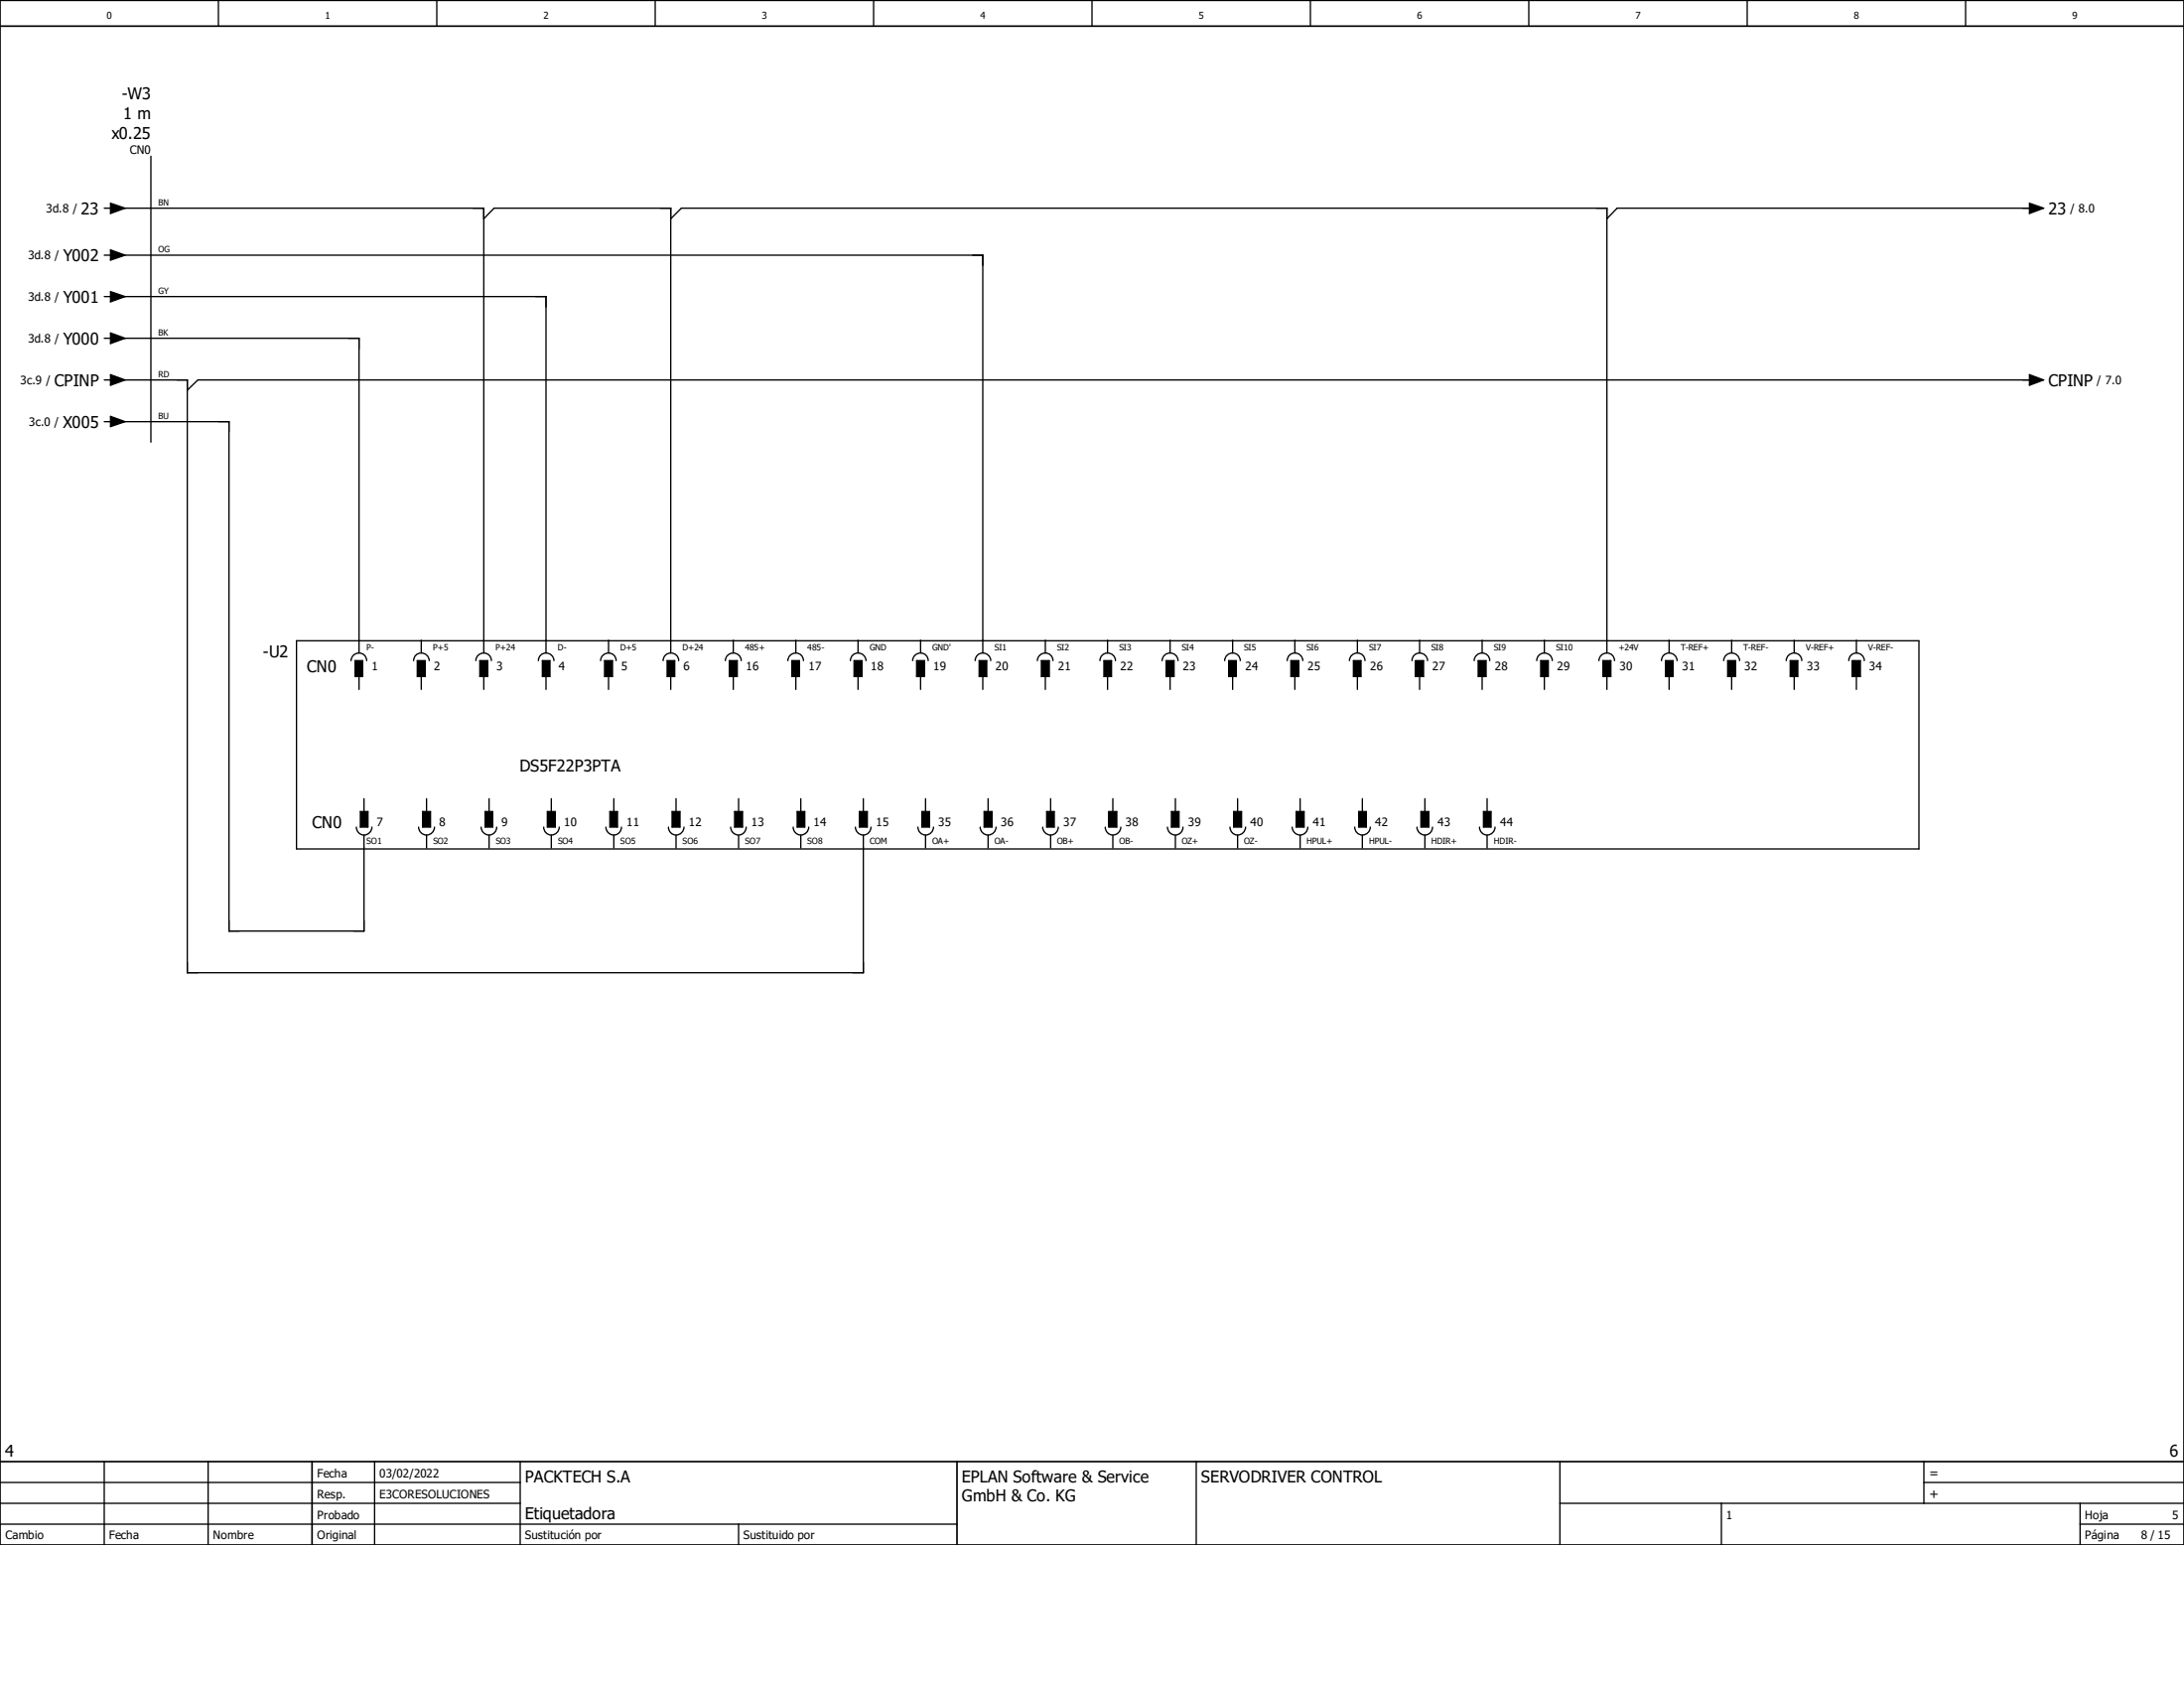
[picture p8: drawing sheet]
<svg xmlns="http://www.w3.org/2000/svg" width="279mm" height="216mm" viewBox="0 0 279 216" stroke-linecap="round" stroke-linejoin="round" font-family="sans-serif">
<path d="M197.7 -.1l-197.7 197.7M0 169.2l40.1 28.4M0 197.5v.1" fill="none" stroke="#fff" stroke-width=".13"/>
<g fill="none" stroke="#000" stroke-width=".17">
<path d="M19.3 20v36.6M27.9 0v3.3M55.9 0v3.3M83.8 0v3.3M111.8 0v3.3M139.7 0v3.3M167.6 0v3.3M195.6 0v3.3M223.5 0v3.3M251.5 0v3.3M13.3 26.6h.8M13.3 37.9h.8"/>
<path d="M13.3 32.6h.8M14.1 26l1.9 .6-1.9 .7zM14.1 32l1.9 .6-1.9 .7zM14.1 37.3l1.9 .6-1.9 .7zM14.6 26.6h47.3v56.9M14.6 37.9h55.2v45.6M14.6 32.6h111.1v50.9M61.9 28l1.3-1.4h22.6v56.9M85.8 28l1.4-1.4h118.4v56.9M259.6 26l1.9 .6-1.9 .7zM260.1 26.6h-53.2l-1.3 1.4M13.3 43.3h.8"/>
<path d="M13.3 48.6h.8M13.3 53.9h.8M14.1 42.6l1.9 .7-1.9 .6zM14.1 47.9l1.9 .7-1.9 .7zM14.1 53.3l1.9 .6-1.9 .7zM14.6 43.3h31.3v40.2M14.6 48.6h9.4v75.8h86.4v-17.6M14.6 53.9h14.7v65.2h17.3v-12.3M259.6 47.9l1.9 .7-1.9 .7zM260.1 48.6h-234.8l-1.3 1.3M37.9 82h207.6v26.6h-207.6zM44.9 84.5a1 1 0 0 1 1-1 1 1 0 0 1 1 1"/>
<path d="M45.4 84.5h1v2h-1zM45.9 86.5v1.7M52.9 84.5a1 1 0 0 1 1-1 1 1 0 0 1 1 1M53.4 84.5h1v2h-1zM53.9 81.9v1.6M53.9 86.5v1.7M60.9 84.5a1 1 0 0 1 1-1 1 1 0 0 1 1 1M61.4 84.5h1v2h-1zM61.9 86.5v1.7M68.9 84.5a1 1 0 0 1 1-1 1 1 0 0 1 1 1M69.4 84.5h1v2h-1zM69.8 86.5v1.7"/>
<path d="M76.8 84.5a1 1 0 0 1 1-1 1 1 0 0 1 1 1M77.3 84.5h1.1v2h-1.1zM77.9 81.9v1.6M77.9 86.5v1.7M84.8 84.5a1 1 0 0 1 1-1 1 1 0 0 1 1 1M85.3 84.5h1v2h-1zM85.8 86.5v1.7M92.8 84.5a1.02 1.02 0 0 1 1-1 1.02 1.02 0 0 1 1 1M93.3 84.5h1v2h-1zM93.8 81.9v1.6M93.8 86.5v1.7M100.8 84.5a1 1 0 0 1 1-1 1 1 0 0 1 1 1"/>
<path d="M101.3 84.5h1v2h-1zM101.8 81.9v1.6M101.8 86.5v1.7M108.8 84.5a1 1 0 0 1 1-1 1 1 0 0 1 1 1M109.3 84.5h1v2h-1zM109.8 81.9v1.6M109.8 86.5v1.7M116.8 84.5a1 1 0 0 1 1-1 1 1 0 0 1 .9 1M117.3 84.5h1v2h-1zM117.8 81.9v1.6M117.8 86.5v1.7M124.8 84.5a1 1 0 0 1 1-1 1 1 0 0 1 .9 1"/>
<path d="M125.3 84.5h.9v2h-.9zM125.7 86.5v1.7M132.7 84.5a1 1 0 0 1 1-1 1 1 0 0 1 1 1M133.2 84.5h1v2h-1zM133.7 81.9v1.6M133.7 86.5v1.7M140.7 84.5a1 1 0 0 1 1-1 1 1 0 0 1 1 1M141.2 84.5h1v2h-1zM141.7 81.9v1.6M141.7 86.5v1.7M148.7 84.5a1.02 1.02 0 0 1 1-1 1.02 1.02 0 0 1 1 1M149.2 84.5h1v2h-1z"/>
<path d="M149.7 81.9v1.6M149.7 86.5v1.7M156.7 84.5a1 1 0 0 1 1-1 1 1 0 0 1 1 1M157.2 84.5h1v2h-1zM157.7 81.9v1.6M157.7 86.5v1.7M164.7 84.5a1 1 0 0 1 1-1 1 1 0 0 1 1 1M165.1 84.5h1.1v2h-1.1zM165.7 81.9v1.6M165.7 86.5v1.7M172.6 84.5a1 1 0 0 1 1-1 1 1 0 0 1 1 1M173.1 84.5h1v2h-1z"/>
<path d="M173.7 81.9v1.6M173.7 86.5v1.7M180.6 84.5a1 1 0 0 1 1-1 1 1 0 0 1 1 1M181.1 84.5h1v2h-1zM181.6 81.9v1.6M181.6 86.5v1.7M188.6 84.5a1 1 0 0 1 1-1 1 1 0 0 1 1 1M189.1 84.5h1v2h-1zM189.6 81.9v1.6M189.6 86.5v1.7M196.6 84.5a1 1 0 0 1 1-1 1 1 0 0 1 1 1M197.1 84.5h1v2h-1z"/>
<path d="M197.6 81.9v1.6M197.6 86.5v1.7M204.6 84.5a1 1 0 0 1 .9-1 1 1 0 0 1 1 1M205.1 84.5h1v2h-1zM205.6 86.5v1.7M212.6 84.5a1 1 0 0 1 1-1 1 1 0 0 1 .9 1M213.1 84.5h.9v2h-.9zM213.5 81.9v1.6M213.5 86.5v1.7M220.5 84.5a1.02 1.02 0 0 1 1-1 1.02 1.02 0 0 1 1 1M221 84.5h1v2h-1zM221.5 81.9v1.6"/>
<path d="M221.5 86.5v1.7M228.5 84.5a1 1 0 0 1 1-1 1 1 0 0 1 1 1M229 84.5h1v2h-1zM229.5 81.9v1.6M229.5 86.5v1.7M236.5 84.5a1 1 0 0 1 1-1 1 1 0 0 1 1 1M237 84.5h1v2h-1zM237.5 81.9v1.6M237.5 86.5v1.7M45.6 105.8a1 1 0 0 0 1 1 1 1 0 0 0 1-1M46.1 103.8h1v2h-1zM46.6 102.2v1.6"/>
<path d="M53.6 105.8a1.02 1.02 0 0 0 1 1 1.02 1.02 0 0 0 1-1M54.1 103.8h1v2h-1zM54.6 102.2v1.6M54.6 106.8v1.7M61.6 105.8a1 1 0 0 0 .9 1 1 1 0 0 0 1-1M62.1 103.8h.9v2h-.9zM62.6 102.2v1.6M62.6 106.8v1.7M69.6 105.8a1 1 0 0 0 .9 1 1 1 0 0 0 1-1M70 103.8h1v2h-1zM70.5 102.2v1.6M70.5 106.8v1.7"/>
<path d="M77.5 105.8a1 1 0 0 0 1 1 1 1 0 0 0 1-1M78 103.8h1v2h-1zM78.5 102.2v1.6M78.5 106.8v1.7M85.5 105.8a1 1 0 0 0 1 1 1 1 0 0 0 1-1M86 103.8h1v2h-1zM86.5 102.2v1.6M86.5 106.8v1.7M93.5 105.8a1 1 0 0 0 1 1 1 1 0 0 0 1-1M94 103.8h1v2h-1zM94.5 102.2v1.6M94.5 106.8v1.7"/>
<path d="M101.5 105.8a1 1 0 0 0 1 1 1 1 0 0 0 1-1M102 103.8h1v2h-1zM102.4 102.2v1.6M102.4 106.8v1.7M109.4 105.8a1 1 0 0 0 1 1 1 1 0 0 0 1-1M109.9 103.8h1.1v2h-1.1zM110.4 102.2v1.6M117.4 105.8a1 1 0 0 0 1 1 1 1 0 0 0 1-1M117.9 103.8h1v2h-1zM118.4 102.2v1.6M118.4 106.8v1.7M125.4 105.8a1.02 1.02 0 0 0 1 1 1.02 1.02 0 0 0 1-1"/>
<path d="M125.9 103.8h1v2h-1zM126.4 102.2v1.6M126.4 106.8v1.7M133.4 105.8a1 1 0 0 0 1 1 1 1 0 0 0 1-1M133.9 103.8h1v2h-1zM134.4 102.2v1.6M134.4 106.8v1.7M141.4 105.8a1 1 0 0 0 1 1 1 1 0 0 0 1-1M141.9 103.8h1v2h-1zM142.4 102.2v1.6M142.4 106.8v1.7M149.4 105.8a1 1 0 0 0 .9 1 1 1 0 0 0 1-1"/>
<path d="M149.9 103.8h.9v2h-.9zM150.4 102.2v1.6M150.4 106.8v1.7M157.4 105.8a1 1 0 0 0 .9 1 1 1 0 0 0 1-1M157.8 103.8h1v2h-1zM158.3 102.2v1.6M158.3 106.8v1.7M165.3 105.8a1 1 0 0 0 1 1 1 1 0 0 0 1-1M165.8 103.8h1v2h-1zM166.3 102.2v1.6M166.3 106.8v1.7M173.3 105.8a1 1 0 0 0 1 1 1 1 0 0 0 1-1"/>
<path d="M173.8 103.8h1v2h-1zM174.3 102.2v1.6M174.3 106.8v1.7M181.3 105.8a1 1 0 0 0 1 1 1 1 0 0 0 1-1M181.8 103.8h1v2h-1zM182.3 102.2v1.6M182.3 106.8v1.7M189.3 105.8a1 1 0 0 0 1 1 1 1 0 0 0 1-1M189.8 103.8h1v2h-1zM190.2 102.2v1.6M190.2 106.8v1.7M0 194.9h122.4"/>
<path d="M0 192.3h66.5M0 189.6h66.5M13.3 186.9v10.7M26.6 186.9v10.7M47.9 186.9v10.7M66.5 186.9v10.7M94.5 194.9v2.7M153 186.9v10.7M199.6 192.3h79.8M199.6 186.9v10.7M220.2 192.3v5.3M246.1 189.6h33.3"/>
<path d="M246.1 186.9v5.4M266.1 194.9h13.3M266.1 192.3v5.3"/>
</g>
<path d="M0 3.3h279.4M0 0h279.4v197.6h-279.4zM0 186.9h279.4M39.9 186.9v10.7M122.4 186.9v10.7" fill="none" stroke="#000" stroke-width=".21"/>
<g fill="#000">
<path d="M14.1 26l1.9 .6-1.9 .7zM14.1 32l1.9 .6-1.9 .7zM14.1 37.3l1.9 .6-1.9 .7zM259.6 26l1.9 .6-1.9 .7zM14.1 42.6l1.9 .7-1.9 .6zM14.1 53.3l1.9 .6-1.9 .7zM14.1 47.9l1.9 .7-1.9 .7zM259.6 47.9l1.9 .7-1.9 .7zM45.4 84.5h1v2h-1zM53.4 84.5h1v2h-1zM61.4 84.5h1v2h-1zM69.4 84.5h1v2h-1z"/>
<path d="M77.3 84.5h1.1v2h-1.1zM85.3 84.5h1v2h-1zM93.3 84.5h1v2h-1zM101.3 84.5h1v2h-1zM109.3 84.5h1v2h-1zM117.3 84.5h1v2h-1zM125.3 84.5h.9v2h-.9zM133.2 84.5h1v2h-1zM141.2 84.5h1v2h-1zM149.2 84.5h1v2h-1zM157.2 84.5h1v2h-1zM165.1 84.5h1.1v2h-1.1z"/>
<path d="M173.1 84.5h1v2h-1zM181.1 84.5h1v2h-1zM189.1 84.5h1v2h-1zM197.1 84.5h1v2h-1zM205.1 84.5h1v2h-1zM213.1 84.5h.9v2h-.9zM221 84.5h1v2h-1zM229 84.5h1v2h-1zM237 84.5h1v2h-1zM46.1 103.8h1v2h-1zM54.1 103.8h1v2h-1zM62.1 103.8h.9v2h-.9z"/>
<path d="M70 103.8h1v2h-1zM78 103.8h1v2h-1zM86 103.8h1v2h-1zM94 103.8h1v2h-1zM102 103.8h1v2h-1zM109.9 103.8h1.1v2h-1.1zM117.9 103.8h1v2h-1zM125.9 103.8h1v2h-1zM133.9 103.8h1v2h-1zM141.9 103.8h1v2h-1zM149.9 103.8h.9v2h-.9zM157.8 103.8h1v2h-1z"/>
<path d="M165.8 103.8h1v2h-1zM173.8 103.8h1v2h-1zM181.8 103.8h1v2h-1zM189.8 103.8h1v2h-1z"/>
</g>
<g font-size="2.1">
<text x="14.3" y="17.7">x0.25</text>
<text x="15.6" y="12.7">-W3</text>
<text x="15.8" y="15.2">1 m</text>
<text x="10.4" y="27.4">23</text>
<text x="262.1" y="27.4">23</text>
<text x="8.1" y="33.4">Y002</text>
<text x="8.1" y="38.7">Y001</text>
<text x="8.1" y="44.1">Y000</text>
<text x="7" y="49.4">CPINP</text>
<text x="262.1" y="49.4">CPINP</text>
<text x="8" y="54.7">X005</text>
<text x="33.7" y="84">-U2</text>
<text x="39.3" y="86">CN0</text>
<text x="66.5" y="98.7">DS5F22P3PTA</text>
<text x="40" y="105.9">CN0</text>
<text x=".7" y="186.3">4</text>
<text x="67.2" y="189.6">PACKTECH S.A</text>
<text x="123.1" y="189.6">EPLAN Software &amp; Service</text>
<text x="153.7" y="189.6">SERVODRIVER CONTROL</text>
<text x="277.6" y="186.3">6</text>
<text x="67.2" y="194.3">Etiquetadora</text>
<text x="123.1" y="192.1">GmbH &amp; Co. KG</text>
</g>
<g font-size="1.6">
<text x="246.8" y="191.6">+</text>
<text x="246.8" y="188.9">=</text>
</g>
<g font-size="1.5">
<text x="16.6" y="19.6">CN0</text>
<text x="5.9" y="27.2">3d.8 /</text>
<text x="264.9" y="27.2">/ 8.0</text>
<text x="3.6" y="33.2">3d.8 /</text>
<text x="3.6" y="38.5">3d.8 /</text>
<text x="3.6" y="43.8">3d.8 /</text>
<text x="2.6" y="49.1">3c.9 /</text>
<text x="268.3" y="49.1">/ 7.0</text>
<text x="3.7" y="54.5">3c.0 /</text>
<text x="47.6" y="85.7">1</text>
<text x="55.5" y="85.7">2</text>
<text x="63.5" y="85.7">3</text>
<text x="71.5" y="85.7">4</text>
<text x="79.5" y="85.7">5</text>
<text x="87.5" y="85.7">6</text>
<text x="95.5" y="85.7">16</text>
<text x="103.5" y="85.7">17</text>
<text x="111.4" y="85.7">18</text>
<text x="119.4" y="85.7">19</text>
<text x="127.4" y="85.7">20</text>
<text x="135.4" y="85.7">21</text>
<text x="143.3" y="85.7">22</text>
<text x="151.3" y="85.7">23</text>
<text x="159.3" y="85.7">24</text>
<text x="167.3" y="85.7">25</text>
<text x="175.3" y="85.7">26</text>
<text x="183.3" y="85.7">27</text>
<text x="191.3" y="85.7">28</text>
<text x="199.2" y="85.7">29</text>
<text x="207.2" y="85.7">30</text>
<text x="215.2" y="85.7">31</text>
<text x="223.2" y="85.7">32</text>
<text x="231.2" y="85.7">33</text>
<text x="239.1" y="85.7">34</text>
<text x="48.2" y="105.7">7</text>
<text x="56.2" y="105.7">8</text>
<text x="64.2" y="105.7">9</text>
<text x="72.2" y="105.7">10</text>
<text x="80.2" y="105.7">11</text>
<text x="88.1" y="105.7">12</text>
<text x="96.1" y="105.7">13</text>
<text x="104.1" y="105.7">14</text>
<text x="112.1" y="105.7">15</text>
<text x="120.1" y="105.7">35</text>
<text x="128.1" y="105.7">36</text>
<text x="136.1" y="105.7">37</text>
<text x="144" y="105.7">38</text>
<text x="152" y="105.7">39</text>
<text x="160" y="105.7">40</text>
<text x="168" y="105.7">41</text>
<text x="175.9" y="105.7">42</text>
<text x="183.9" y="105.7">43</text>
<text x="191.9" y="105.7">44</text>
<text x="40.6" y="191.6">Resp.</text>
<text x="40.6" y="188.9">Fecha</text>
<text x="48.6" y="191.6">E3CORESOLUCIONES</text>
<text x="48.6" y="188.9">03/02/2022</text>
<text x=".7" y="196.9">Cambio</text>
<text x="14" y="196.9">Fecha</text>
<text x="27.3" y="196.9">Nombre</text>
<text x="40.6" y="196.9">Original</text>
<text x="40.6" y="194.3">Probado</text>
<text x="67.2" y="196.9">Sustitución por</text>
<text x="95.1" y="196.9">Sustituido por</text>
<text x="220.8" y="194.3">1</text>
<text x="266.7" y="194.3">Hoja</text>
<text x="266.7" y="196.9">Página</text>
<text x="273.9" y="196.9">8 / 15</text>
<text x="277.9" y="194.3">5</text>
</g>
<g font-size="1.2">
<text x="13.6" y="2.4">0</text>
<text x="41.6" y="2.4">1</text>
<text x="69.5" y="2.4">2</text>
<text x="97.5" y="2.4">3</text>
<text x="125.4" y="2.4">4</text>
<text x="153.3" y="2.4">5</text>
<text x="181.3" y="2.4">6</text>
<text x="209.2" y="2.4">7</text>
<text x="237.2" y="2.4">8</text>
<text x="265.1" y="2.4">9</text>
</g>
<g font-size="1.1">
<text x="20.3" y="26.3">BN</text>
<text x="20.3" y="32.3">OG</text>
<text x="20.3" y="37.6">GY</text>
<text x="20.3" y="42.9">BK</text>
<text x="20.3" y="48.2">RD</text>
<text x="20.3" y="53.5">BU</text>
<text x="46.9" y="83.2">P-</text>
<text x="55.4" y="83.2">P+5</text>
<text x="63.4" y="83.2">P+24</text>
<text x="71.4" y="83.2">D-</text>
<text x="79.4" y="83.2">D+5</text>
<text x="87.3" y="83.2">D+24</text>
<text x="95.3" y="83.2">485+</text>
<text x="103.3" y="83.2">485-</text>
<text x="111.3" y="83.2">GND</text>
<text x="119.3" y="83.2">GND'</text>
<text x="127.3" y="83.2">SI1</text>
<text x="135.3" y="83.2">SI2</text>
<text x="143.2" y="83.2">SI3</text>
<text x="151.2" y="83.2">SI4</text>
<text x="159.2" y="83.2">SI5</text>
<text x="167.2" y="83.2">SI6</text>
<text x="175.2" y="83.2">SI7</text>
<text x="183.1" y="83.2">SI8</text>
<text x="191.1" y="83.2">SI9</text>
<text x="199.1" y="83.2">SI10</text>
<text x="207.1" y="83.2">+24V</text>
<text x="215" y="83.2">T-REF+</text>
<text x="223" y="83.2">T-REF-</text>
<text x="231" y="83.2">V-REF+</text>
<text x="239" y="83.2">V-REF-</text>
<text x="46.9" y="108">SO1</text>
<text x="55.4" y="108">SO2</text>
<text x="63.4" y="108">SO3</text>
<text x="71.4" y="108">SO4</text>
<text x="79.4" y="108">SO5</text>
<text x="87.3" y="108">SO6</text>
<text x="95.3" y="108">SO7</text>
<text x="103.3" y="108">SO8</text>
<text x="111.3" y="108">COM</text>
<text x="119.3" y="108">OA+</text>
<text x="127.2" y="108">OA-</text>
<text x="135.3" y="108">OB+</text>
<text x="143.2" y="108">OB-</text>
<text x="151.2" y="108">OZ+</text>
<text x="159.2" y="108">OZ-</text>
<text x="167.2" y="108">HPUL+</text>
<text x="175.2" y="108">HPUL-</text>
<text x="183.1" y="108">HDIR+</text>
<text x="191.1" y="108">HDIR-</text>
</g>
</svg>
